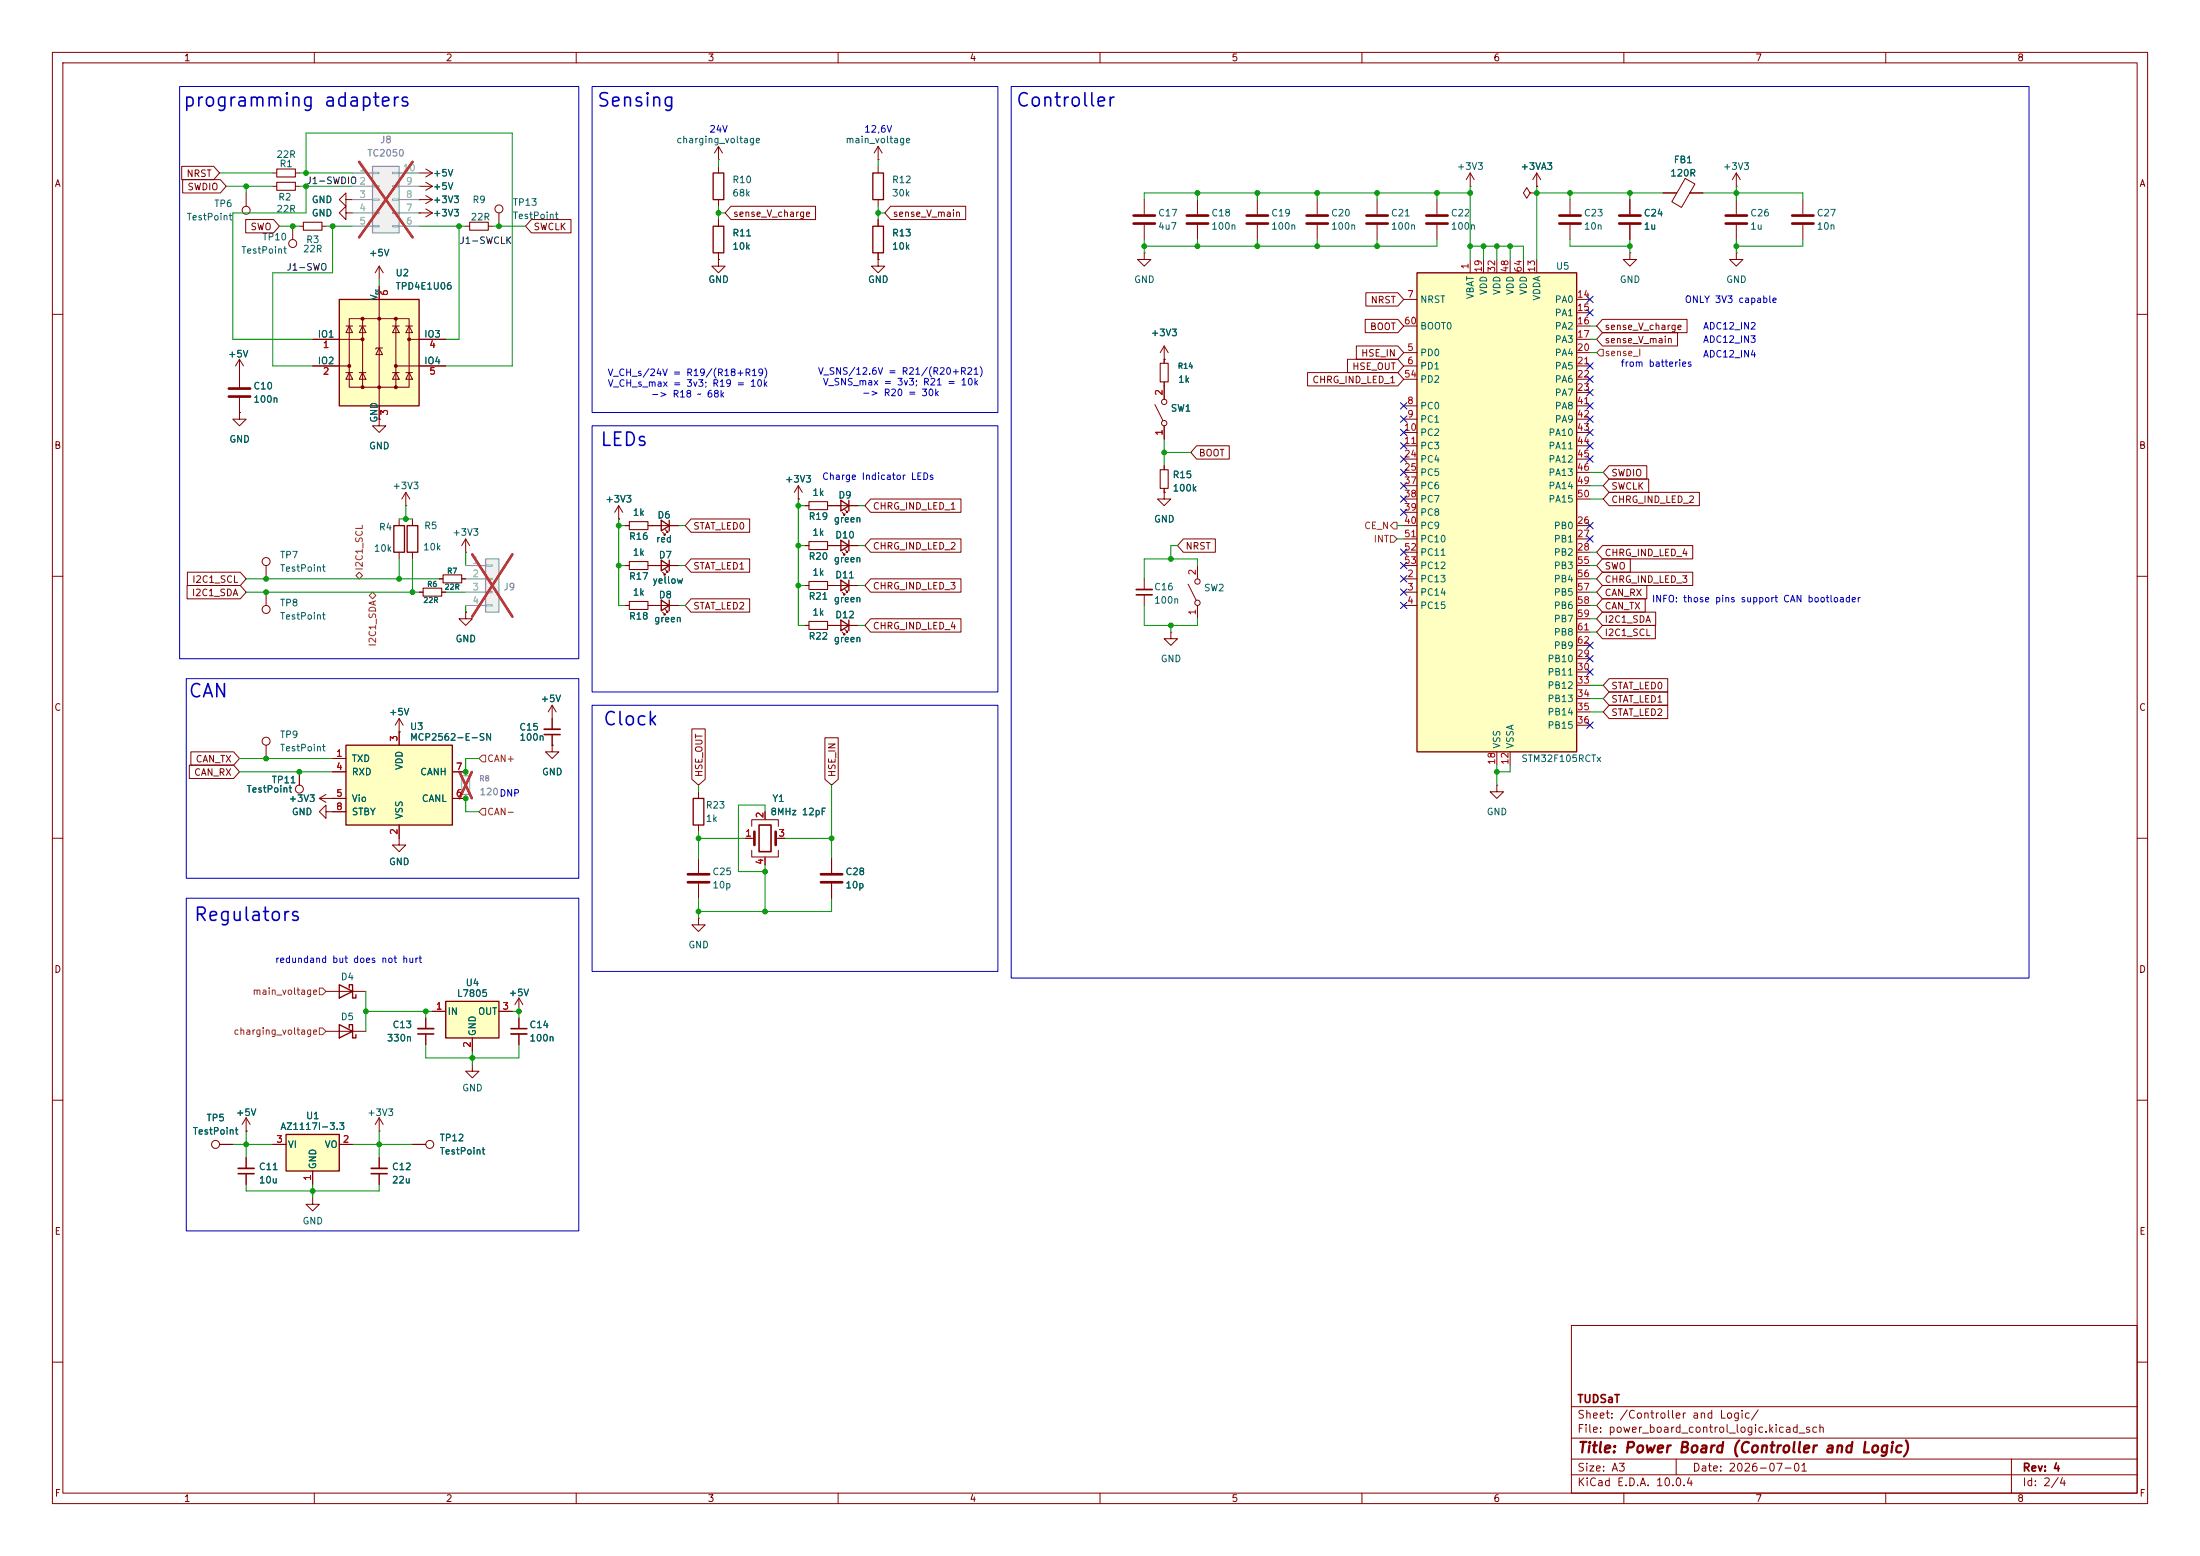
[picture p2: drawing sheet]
<svg xmlns="http://www.w3.org/2000/svg" width="420mm" height="297mm" viewBox="0 0 420 297" stroke-linecap="round" stroke-linejoin="round" font-family="sans-serif">
<g fill="none" stroke="#840000" stroke-width=".19">
<path d="M10 10h400v277h-400zM12 12h396v273h-396zM60 10v2M110 10v2M160 10v2M210 10v2M260 10v2M310 10v2M360 10v2M228.6 38.1v2.8M251.5 38.1v2.8M274.3 38.1v2.8"/>
<path d="M280.7 35.6h.1M280.7 33l-.8 1.3M280.7 33l.7 1.3M280.7 33v2.6M228.6 42.9v2.8M251.5 42.9v2.8M274.3 42.9v2.8M331.5 48.3v1.2h1.2l-1.2 1.3-1.3-1.3h1.3M331.5 48.3h.1M10 60h2M408 60h2M10 110h2"/>
<path d="M119.4 108h.7M123.7 108h.8M408 110h2M10 160h2M408 160h2M10 210h2M47 215.9h.1M47 213.4v2.5M47 213.4l-.8 1.2M47 213.4l.8 1.2M408 210h2M47 221v2"/>
<path d="M47 224v2.1M300 253h108v32h-108zM10 260h2M300 278.5h108M300 274.5h108M300 268.5h108M320 278.5v3M384 278.5v6.5M408 260h2M60 285v2M110 285v2M160 285v2"/>
<path d="M210 285v2M260 285v2M300 281.5h108M310 285v2M360 285v2"/>
</g>
<path d="M120.1 107.2h3.6v1.5h-3.6z" fill="none" stroke="#840000" stroke-width=".2"/>
<path d="M226.6 41.1h4M226.6 42.7h4M249.4 41.1h4.1M249.4 42.7h4.1M272.3 41.1h4.1M272.3 42.7h4.1" fill="none" stroke="#840000" stroke-width=".51"/>
<path d="M45.5 224h3" fill="none" stroke="#840000" stroke-width=".3"/>
<path d="M45.5 223h3" fill="none" stroke="#840000" stroke-width=".33"/>
<path d="M54.6 216.5h10.2v7h-10.2z" fill="#ffffc2"/>
<path d="M54.6 216.5h10.2v7h-10.2z" fill="none" stroke="#840000" stroke-width=".25"/>
<path d="M240 38.1v2.8M262.9 38.1v2.8M240 42.9v2.8M262.9 42.9v2.8M83.8 110.5h.8M88.1 110.5h.8M52.1 218.4h2.5M64.8 218.4h2.5M59.7 223.5v2.6" fill="none" stroke="#840000" stroke-width=".19"/>
<path d="M238 41.1h4.1M238 42.7h4.1M260.9 41.1h4M260.9 42.7h4" fill="none" stroke="#840000" stroke-width=".51"/>
<path d="M84.6 109.7h3.5v1.6h-3.5z" fill="none" stroke="#840000" stroke-width=".2"/>
<path d="M92.7 106.7h2.5v10.1h-2.5z" fill="#f0f0f0"/>
<path d="M92.7 106.7h2.5v10.1h-2.5z" fill="none" stroke="#a1a1a1" stroke-width=".25"/>
<path d="M88.9 108h3.8M88.9 110.5h3.8M88.9 113h3.8M88.9 115.6h3.8M92.7 107.8h1.3v.3h-1.3zM92.7 110.4h1.3v.2h-1.3zM92.7 112.9h1.3v.3h-1.3zM92.7 115.4h1.3v.3h-1.3z" fill="none" stroke="#a1a1a1" stroke-width=".19"/>
<path d="M90.1 105.8l7.7 11.9M97.8 105.8l-7.7 11.9" fill="none" stroke="#e12e31" stroke-width=".46"/>
<path d="M80.8 112.3h3.5v1.5h-3.5zM154.4 103.4h3.6v1.5h-3.6z" fill="none" stroke="#840000" stroke-width=".2"/>
<g fill="none" stroke="#840000" stroke-width=".19">
<path d="M292.1 36.8l-.6-1-.7 1 .7 1 .6-1h1.3M293.4 35.6h.1M293.4 36.8h.1M293.4 33l-.8 1.3M293.4 33l.7 1.3M293.4 33v2.6M299.7 38.1v2.8M311.1 38.1v2.8M299.7 42.9v2.8M311.1 48.3v1.2h1.3l-1.3 1.3-1.2-1.3h1.2M311.1 48.3h.1M311.1 42.9v2.8"/>
<path d="M76.2 99.1v1.2M78.7 99.1v1.2M50.8 108v2.5M50.8 113v2.6M76.2 105.4v1.3M78.7 105.4v1.3M80 113h.8M84.3 113h.8M88.9 116.8v1.3h1.3l-1.3 1.3-1.3-1.3h1.3M88.9 116.8h.1M88.9 105.4h.1M88.9 102.9l-.8 1.2"/>
<path d="M88.9 102.9l.8 1.2M88.9 102.9v2.5M124.5 108h5M126.5 109.2l.5 .5h-.3h.3v-.2M127 108.7l.5 .5h-.2h.2v-.2M153.7 104.1h.7M158 104.1h5.8M160.8 105.4l.5 .5h-.3h.3v-.2M161.3 104.9l.5 .5h-.3h.3v-.2M226.8 111.5l1.5 3.1M228.6 108v2.5M228.6 115.6v2.5"/>
<path d="M223.5 120.7v1.2h1.3l-1.3 1.3-1.3-1.3h1.3M223.5 120.7h.1M133.3 151.1v1.3M133.3 157.5v1.3M143.5 157.7v-1.2h5.1v1.2M146 154.9v1.6M285.7 149.9v1.2h1.3l-1.3 1.3-1.2-1.3h1.2M285.7 149.9h.1M133.3 175.3v1.2h1.3l-1.3 1.3-1.2-1.3h1.2M133.3 175.3h.1M133.3 163.8v2.8M133.3 168.7v2.8"/>
<path d="M142.2 160h1.8M143.5 162.3v1.3h5.1v-1.3M146 163.6v1.5M148.1 160h1.8M158.7 163.8v2.8M158.7 168.7v2.8M99.1 193h.1M99.1 190.5v2.5M99.1 194.3v2M99.1 197.4v2M99.1 190.5l-.8 1.3M99.1 190.5l.7 1.3"/>
<path d="M41.9 218.4h2.5M78.7 218.4h2.6M90.2 203.2v1.3h1.2l-1.2 1.2-1.3-1.2h1.3M59.7 228.6v1.3h1.3l-1.3 1.2-1.3-1.2h1.3M72.4 221v2M72.4 224v2.1"/>
<circle cx="50.8" cy="116.3" r=".76"/>
<circle cx="50.8" cy="107.2" r=".76"/>
<circle cx="228.6" cy="115.1" r=".51"/>
<circle cx="228.6" cy="111" r=".51"/>
<circle cx="41.1" cy="218.4" r=".76"/>
<circle cx="82" cy="218.4" r=".76"/>
</g>
<path d="M75.2 100.3h2v5.1h-2zM77.7 100.3h2.1v5.1h-2.1zM126.2 106.9l1.6 1.1-1.6 1zM127.8 106.9v2.1M160.5 103.1l1.6 1-1.6 1.1zM162.1 103.1v2.1M132.3 152.4h2.1v5.1h-2.1z" fill="none" stroke="#840000" stroke-width=".25"/>
<path d="M297.7 41.1h4.1M297.7 42.7h4.1M309.1 41.1h4.1M309.1 42.7h4.1M144 158.8v2.5M148.1 158.8v2.5M131.3 166.9h4.1M131.3 168.4h4.1M156.7 166.9h4.1M156.7 168.4h4.1" fill="none" stroke="#840000" stroke-width=".51"/>
<path d="M144.9 157.5h2.3v5.1h-2.3zM97.5 196.3h3.1M70.9 224h3" fill="none" stroke="#840000" stroke-width=".3"/>
<path d="M97.5 197.4h3.1M70.9 223h3" fill="none" stroke="#840000" stroke-width=".33"/>
<path d="M270.5 52.1h30.5v91.4h-30.5z" fill="#ffffc2"/>
<path d="M270.5 52.1h30.5v91.4h-30.5zM64.8 195.6l2.5 1.3-2.5 1.2zM64.8 188l2.5 1.2-2.5 1.3zM66.7 196.2v-.6h.6v2.5h.6v-.6M66.7 188.6v-.6h.6v2.5h.6v-.6" fill="none" stroke="#840000" stroke-width=".25"/>
<g fill="none" stroke="#840000" stroke-width=".19">
<path d="M268 57.2h2.5M280.7 49.5v2.6M283.2 49.5v2.6M285.7 49.5v2.6M288.3 49.5v2.6M290.8 49.5v2.6M293.4 49.5v2.6M301 57.2h2.5M301 59.7h2.5M268 67.3h2.5M268 69.9h2.5M268 77.5h2.5"/>
<path d="M268 62.2h2.5M268 72.4h2.5M301 67.3h2.5M301 69.9h2.5M301 77.5h2.5M301 62.2h2.5M301 64.8h2.5M301 72.4h2.5M301 74.9h2.5M268 80h2.5M268 82.6h2.5M268 85.1h2.5"/>
<path d="M268 87.6h2.5M268 90.2h2.5M268 92.7h2.5M268 95.3h2.5M268 97.8h2.5M301 80h2.5M301 82.6h2.5M301 85.1h2.5M301 87.6h2.5M301 90.2h2.5M301 92.7h2.5M301 95.3h2.5"/>
<path d="M268 110.5h2.5M268 113h2.5M268 115.6h2.5M268 100.3h2.5M268 102.9h2.5M268 105.4h2.5M268 108h2.5M301 110.5h2.5M301 113h2.5M301 115.6h2.5M301 100.3h2.5M301 102.9h2.5"/>
<path d="M301 105.4h2.5M301 108h2.5M301 118.1h2.5M301 125.7h2.5M301 128.3h2.5M301 130.8h2.5M301 133.4h2.5M301 135.9h2.5M301 138.4h2.5M301 120.7h2.5M301 123.2h2.5M285.7 143.5v2.6"/>
<path d="M288.3 143.5v2.6M62.2 196.9h7.6M62.2 189.2h7.6M81.3 194.3v2M81.3 197.4v2"/>
</g>
<path d="M79.8 197.4h3" fill="none" stroke="#840000" stroke-width=".3"/>
<path d="M79.8 196.3h3" fill="none" stroke="#840000" stroke-width=".33"/>
<path d="M85.1 191.1h10.1v7h-10.1z" fill="#ffffc2"/>
<g fill="none" stroke="#840000" stroke-width=".25">
<path d="M136.1 33h2.1v5.1h-2.1zM166.6 33h2.1v5.1h-2.1zM136.1 43.2h2.1v5.1h-2.1zM166.6 43.2h2.1v5.1h-2.1zM126.2 99.3l1.6 1-1.6 1zM127.8 99.3v2M126.2 114.6l1.6 1-1.6 1zM127.8 114.6v2M160.5 110.7l1.6 1.1-1.6 1zM160.5 118.4l1.6 1-1.6 1zM162.1 110.7v2.1M162.1 118.4v2"/>
<path d="M85.1 191.1h10.1v7h-10.1z"/>
</g>
<g fill="none" stroke="#840000" stroke-width=".19">
<path d="M80 38.1h.1M80 35.6h2.5M80 33h2.5M80 38.1h2.5M81.3 34.8l1.2 .8M81.3 32.3l1.2 .7M81.3 39.9l1.2 .7M81.3 37.3l1.2 .8M82.5 35.6l-1.2 .7M82.5 33l-1.2 .8M82.5 38.1l-1.2 .8M137.2 30.5h.1"/>
<path d="M137.2 27.9v2.6M137.2 31.8v1.2M137.2 38.1v1.3M137.2 27.9l-.8 1.3M137.2 27.9l.7 1.3M167.6 30.5h.1M167.6 27.9l-.7 1.3M167.6 27.9l.8 1.3M167.6 27.9v2.6M167.6 31.8v1.2M167.6 38.1v1.3M218.4 38.1v2.8"/>
<path d="M80 40.6h.1M80 40.6h2.5M82.5 40.6l-1.2 .8M137.2 49.5v1.3h1.2l-1.2 1.3-1.3-1.3h1.3M137.2 49.5h.1M137.2 41.9v1.3M137.2 48.3v1.2M167.6 49.5v1.3h1.3l-1.3 1.3-1.2-1.3h1.2M167.6 49.5h.1M167.6 41.9v1.3M167.6 48.3v1.2M218.4 42.9v2.8"/>
<path d="M77.5 96.5h.1M77.5 94l-.8 1.3M77.5 94l.7 1.3M77.5 94v2.5M119.4 100.3h.7M119.4 115.6h.7M123.7 100.3h5.8M123.7 115.6h5.8M126.5 101.6l.5 .5h-.3h.3v-.2M126.5 116.8l.5 .5h-.3h.3v-.2M127 101.1l.5 .5h-.2h.2v-.3M127 116.3l.5 .5h-.2h.2v-.2"/>
<path d="M153.7 111.8h.7M153.7 119.4h.7M158 111.8h5.8M158 119.4h5.8M160.8 113l.5 .5h-.3h.3v-.2M161.3 112.5l.5 .5h-.3h.3v-.2M160.8 120.7l.5 .5h-.3h.3v-.3M161.3 120.1l.5 .6h-.3h.3v-.3M82.5 193h2.6M90.2 198.1v2.6M95.2 193h2.6M72.4 215.9h.1"/>
<path d="M72.4 213.4l-.8 1.2M72.4 213.4l.8 1.2M72.4 213.4v2.5"/>
</g>
<path d="M120.1 99.6h3.6v1.5h-3.6zM120.1 114.8h3.6v1.5h-3.6zM154.4 111h3.6v1.5h-3.6zM154.4 118.6h3.6v1.5h-3.6z" fill="none" stroke="#840000" stroke-width=".2"/>
<path d="M216.4 41.1h4.1M216.4 42.7h4.1" fill="none" stroke="#840000" stroke-width=".51"/>
<path d="M64.8 57.2h15.2v20.3h-15.2z" fill="#ffffc2"/>
<g fill="none" stroke="#840000" stroke-width=".19">
<path d="M72.4 54.6v25.4M59.7 64.8h9.5M59.7 69.9h7M66 62.2h1.3M66 71.1h1.3M66.7 60.8h11.4v13.1h-11.4zM66.7 62.2l.6 1.3h-1.3zM66.7 71.1l.6 1.3h-1.3zM68.6 62.2h1.2M68.6 71.1h1.2M69.2 62.2l.6 1.3h-1.2zM69.2 71.1l.6 1.3h-1.2z"/>
<path d="M69.2 60.8v13.1M72.4 66.4l.6 1.3h-1.2zM73 66.4h-1.2v.3M74.9 62.2h1.3M74.9 71.1h1.3M75.6 62.2l.6 1.3h-1.3zM75.6 71.1l.6 1.3h-1.3zM75.6 60.8v13.1M75.6 69.9h9.5M77.5 62.2h1.2M77.5 71.1h1.2M78.1 62.2l.6 1.3h-1.2z"/>
<path d="M78.1 71.1l.6 1.3h-1.2zM78.1 64.8h7"/>
</g>
<path d="M64.8 57.2h15.2v20.3h-15.2z" fill="none" stroke="#840000" stroke-width=".25"/>
<g fill="#840000" stroke="#840000" stroke-width=".19">
<circle cx="66.7" cy="69.9" r=".28"/>
<circle cx="69.2" cy="60.8" r=".28"/>
<circle cx="69.2" cy="64.8" r=".28"/>
<circle cx="69.2" cy="73.9" r=".28"/>
<circle cx="72.4" cy="60.8" r=".28"/>
<circle cx="72.4" cy="73.9" r=".28"/>
<circle cx="75.6" cy="60.8" r=".28"/>
<circle cx="75.6" cy="69.9" r=".28"/>
<circle cx="75.6" cy="73.9" r=".28"/>
<circle cx="78.1" cy="64.8" r=".28"/>
</g>
<path d="M71.1 31.8h5.1v12.7h-5.1z" fill="#f0f0f0"/>
<path d="M71.1 31.8h5.1v12.7h-5.1z" fill="none" stroke="#a1a1a1" stroke-width=".25"/>
<g fill="none" stroke="#a1a1a1" stroke-width=".19">
<path d="M67.3 33h3.8M67.3 35.6h3.8M67.3 38.1h3.8M71.1 32.9h1.3v.2h-1.3zM71.1 35.4h1.3v.3h-1.3zM71.1 38h1.3v.2h-1.3zM74.9 32.9h1.3v.2h-1.3zM74.9 35.4h1.3v.3h-1.3zM74.9 38h1.3v.2h-1.3zM76.2 33h3.8M76.2 35.6h3.8M76.2 38.1h3.8"/>
<path d="M67.3 40.6h3.8M67.3 43.2h3.8M71.1 40.5h1.3v.3h-1.3zM71.1 43.1h1.3v.2h-1.3zM74.9 40.5h1.3v.3h-1.3zM74.9 43.1h1.3v.2h-1.3zM76.2 40.6h3.8M76.2 43.2h3.8"/>
</g>
<path d="M68.6 30.9l10.2 14.4M78.8 30.9l-10.2 14.4" fill="none" stroke="#e12e31" stroke-width=".46"/>
<g fill="none" stroke="#840000" stroke-width=".19">
<path d="M47 36.8v2.6M52.1 35.6h.7M52.1 33h.7M56.4 35.6h.7M56.4 33h.7M66 38.1v-1.3l-1.2 1.3 1.2 1.3v-1.3h1.3M55.9 43.2v2.5M57.1 43.2h.8M61.5 43.2h.7M66 40.6v-1.2l-1.2 1.2 1.2 1.3v-1.3h1.3M72.4 50.8l-.8 1.3M72.4 50.8l.8 1.3"/>
<path d="M72.4 50.8v2.5M95.2 40.6v2.6M45.7 78.7v1.3h1.3l-1.3 1.3-1.3-1.3h1.3M45.7 78.7h.1M45.7 68.6l-.7 1.3M45.7 68.6l.8 1.3M45.7 68.6v5.3M45.7 75.9v2.8M72.4 80v1.3h1.3l-1.3 1.3-1.3-1.3h1.3M72.4 80h.1"/>
<circle cx="95.3" cy="39.9" r=".76"/>
<circle cx="47" cy="40.1" r=".76"/>
<circle cx="55.9" cy="46.5" r=".76"/>
</g>
<path d="M52.8 34.8h3.6v1.5h-3.6zM52.8 32.3h3.6v1.5h-3.6zM57.9 42.4h3.6v1.5h-3.6z" fill="none" stroke="#840000" stroke-width=".2"/>
<path d="M43.7 74.2h4.1M43.7 75.7h4.1" fill="none" stroke="#840000" stroke-width=".51"/>
<path d="M66 142.2h20.4v15.3h-20.4z" fill="#ffffc2"/>
<path d="M160.5 95.5l1.6 1-1.6 1zM162.1 95.5v2M66 142.2h20.4v15.3h-20.4z" fill="none" stroke="#840000" stroke-width=".25"/>
<g fill="none" stroke="#840000" stroke-width=".19">
<path d="M34.7 31.7h6.1l1.1 1.3-1.1 1.3h-6.1zM34.9 34.3h7.2l1.1 1.3-1.1 1.2h-7.2zM80 38.1h.1M139.5 39.4h16.2v2.5h-16.2l-1.1-1.3zM170 39.4h14.4v2.5h-14.4l-1.1-1.3zM293.4 35.6h.1M293.4 36.8h.1M311.1 38.1v2.8M317.5 36.8h2.6M321.7 34.1l1.9 1-2.6 4.5-1.8-1.1zM322.6 36.8h2.5M331.5 35.6h.1"/>
<path d="M331.5 33v2.6M331.5 38.1v2.8M331.5 33l-.8 1.3M331.5 33l.7 1.3M344.2 38.1v2.8M46.9 41.9h5.3l1.1 1.3-1.1 1.3h-5.3zM72.4 54.6v2.6M80 40.6h.1M88.9 43.2h.8M93.2 43.2h.8M101.4 41.9h7.6v2.6h-7.6l-1.1-1.3zM137.2 49.5h.1"/>
<path d="M137.2 41.9v1.3M137.2 48.3v1.2M167.6 49.5h.1M167.6 41.9v1.3M167.6 48.3v1.2M218.4 48.3v1.2h1.3l-1.3 1.3-1.2-1.3h1.2M218.4 48.3h.1M260.7 55.9h6.2l1.1 1.3-1.1 1.2h-6.2zM311.1 42.9v2.8M331.5 42.9v2.8M344.2 42.9v2.8M45.7 78.7h.1"/>
<path d="M45.7 71.1v2.8M45.7 75.9v2.8M59.7 64.8h5.1M59.7 69.9h5.1M72.4 77.5v2.5M80 64.8h5.1M80 69.9h5.1M220.5 77.2l1.5 3.1M222.2 68.6h.1M222.2 66v3.3M222.2 72.9v3.3M222.2 66l-.7 1.3"/>
<path d="M222.2 66l.8 1.3M249.6 71.1h17.3l1.1 1.3-1.1 1.3h-17.3zM257.2 68.6h9.7l1.1 1.3-1.1 1.2h-9.7zM258.9 66h8l1.1 1.3-1.1 1.3h-8zM260.6 61h6.3l1.1 1.2-1.1 1.3h-6.3zM305.9 63.5h14.3v2.5h-14.3l-1.1-1.2zM305.9 61h16.2v2.5h-16.2l-1.1-1.3zM72.4 80h.1M118.1 99.1h.1M118.1 96.5l-.8 1.3M118.1 96.5l.8 1.3M118.1 96.5v2.6"/>
<path d="M131.9 99.1h11.2v2.5h-11.2l-1.1-1.3zM152.4 95.3h.1M152.4 92.7l-.8 1.3M152.4 92.7l.8 1.3M152.4 92.7v2.6M153.7 96.5h.7M158 96.5h5.8M160.8 97.8l.5 .5h-.3h.3v-.3M161.3 97.3l.5 .5h-.3h.3v-.3M166.2 95.2h17.3v2.6h-17.3l-1.1-1.3zM222.2 94v1.3h1.3l-1.3 1.2-1.2-1.2h1.2M222.2 94h.1"/>
<path d="M222.2 81.3v2.5M222.2 88.9v.8M222.2 93.2v.8M228.4 85.1h6.3v2.5h-6.3l-1.1-1.2zM307.2 94h17.2v2.5h-17.2l-1.1-1.2zM307.2 88.9h7.2v2.5h-7.2l-1.1-1.2zM307.2 91.4h7.5v2.6h-7.5l-1.1-1.3zM35.7 111.8h10.2l1.1 1.2-1.1 1.3h-10.2zM35.8 109.2h10.1l1.1 1.3-1.1 1.3h-10.1zM80 113h.8M83.8 110.5h.8M84.3 113h.8"/>
<path d="M88.1 110.5h.8M88.9 116.8h.1M119.4 100.3h.7M119.4 115.6h.7M119.4 108h.7M123.7 100.3h2.5M123.7 115.6h2.5M123.7 108h2.5M127.8 100.3h1.7M127.8 115.6h1.7M127.8 108h1.7M131.9 114.3h11.2v2.5h-11.2l-1.1-1.2z"/>
<path d="M131.9 106.7h11.2v2.5h-11.2l-1.1-1.2zM153.7 104.1h.7M153.7 111.8h.7M153.7 119.4h.7M158 104.1h2.5M158 111.8h2.5M158 119.4h2.5M162.1 104.1h1.7M162.1 111.8h1.7M162.1 119.4h1.7M166.2 118.1h17.3v2.6h-17.3l-1.1-1.3zM166.2 102.9h17.3v2.5h-17.3l-1.1-1.3z"/>
<path d="M166.2 110.5h17.3v2.5h-17.3l-1.1-1.2zM218.4 110.5v2M218.4 113.5v2.1M225.9 102.9h6.1v2.5h-6.1l-1.1-1.3zM305.9 116.8h10.2v2.6h-10.2l-1.1-1.3zM305.9 104.1h17.3v2.6h-17.3l-1.1-1.3zM305.9 111.8h8.5v2.5h-8.5l-1.1-1.3zM305.9 106.7h5.3v2.5h-5.3l-1.1-1.2zM305.9 109.2h17.3v2.6h-17.3l-1.1-1.3zM305.9 114.3h8.2v2.5h-8.2l-1.1-1.2zM305.9 119.4h10.1v2.5h-10.1l-1.1-1.2zM76.2 139.7h.1"/>
<path d="M76.2 137.2v5M76.2 137.2l-.8 1.2M76.2 137.2l.8 1.2M105.4 134.6v4.6M105.4 134.6l-.8 1.3M105.4 134.6l.8 1.3M132.1 139.1h2.5v9.6l-1.3 1.2-1.2-1.2zM307.2 134.6h11.2v2.6h-11.2l-1.1-1.3zM307.2 132.1h11.2v2.5h-11.2l-1.1-1.2zM307.2 129.5h11.2v2.6h-11.2l-1.1-1.3zM36.1 146h8.5l1.1 1.3-1.1 1.3h-8.5zM36.4 143.5h8.2l1.1 1.3-1.1 1.3h-8.2z"/>
<path d="M50.8 142.2v2.6M57.1 147.3v2.6M61 152.4h5M61 152.4l1.2 .8M62.2 154.9v-1.2l-1.2 1.2 1.2 1.3v-1.3h3.8M62.2 151.6l-1.2 .8M63.5 152.4h.1M63.5 144.8h2.5M63.5 147.3h2.5M76.2 157.5v3.8h1.3l-1.3 1.3-1.3-1.3h1.3M86.4 147.3h2.5M86.4 152.4h2.5"/>
<path d="M105.4 142.2v1.3h1.3l-1.3 1.3-1.3-1.3h1.3M105.4 142.2h.1M105.4 140.2v2M146 154.9v1.3M157.5 140.8h2.5v7.9l-1.3 1.2-1.2-1.2zM142.2 160h1.3M146 163.8v1.3M148.6 160h1.3M158.7 163.8v2.8M158.7 168.7v2.8M81.3 194.3v2M81.3 197.4v2"/>
<path d="M82.5 193h2.6M90.2 198.1v2.6M95.2 193h2.6M99.1 193h.1M99.1 194.3v2M99.1 197.4v2M41.9 218.4h2.5M47 215.9h.1M52.1 218.4h2.5M64.8 218.4h2.5M78.7 218.4h2.6M47 221v2"/>
<path d="M47 224v2.1M59.7 223.5v2.6M72.4 221v2M72.4 224v2.1"/>
<circle cx="222.3" cy="76.7" r=".51"/>
<circle cx="222.3" cy="80.8" r=".51"/>
<circle cx="50.8" cy="141.5" r=".76"/>
<circle cx="57.1" cy="150.6" r=".76"/>
</g>
<path d="M89.7 42.4h3.5v1.5h-3.5zM221.5 69.3h1.5v3.6h-1.5zM154.4 95.8h3.6v1.5h-3.6zM221.5 89.7h1.5v3.5h-1.5z" fill="none" stroke="#840000" stroke-width=".2"/>
<path d="M216.9 113.5h3.1M103.9 140.2h3" fill="none" stroke="#840000" stroke-width=".3"/>
<path d="M216.9 112.5h3.1M103.9 139.2h3" fill="none" stroke="#840000" stroke-width=".33"/>
<path d="M329.4 41.1h4.1M329.4 42.7h4.1M342.1 41.1h4.1M342.1 42.7h4.1" fill="none" stroke="#840000" stroke-width=".51"/>
<path d="M88.1 148.1h1.6v3.5h-1.6z" fill="none" stroke="#a1a1a1" stroke-width=".2"/>
<g fill="none" stroke="#a1a1a1" stroke-width=".19">
<path d="M67.3 33h3.8M67.3 35.6h3.8M67.3 38.1h3.8M76.2 33h3.8M76.2 35.6h3.8M76.2 38.1h3.8M67.3 40.6h3.8M67.3 43.2h3.8M76.2 40.6h3.8M76.2 43.2h3.8M88.9 108h3.8M88.9 110.5h3.8"/>
<path d="M88.9 113h3.8M88.9 115.6h3.8M88.9 147.3v.8M88.9 151.6v.8"/>
</g>
<path d="M68.6 30.9l10.2 14.4M78.8 30.9l-10.2 14.4M90.1 105.8l7.7 11.9M97.8 105.8l-7.7 11.9M87.7 147.4l2.4 5M90.1 147.4l-2.4 5" fill="none" stroke="#e12e31" stroke-width=".46"/>
<path d="M305.4 66.7h.7v1.2h-.7l-.6-.6zM266.1 99.7h.6v1.3h-.6l-.7-.7zM68.6 109.2l.6 .7-.6 .6-.7-.6zM70.5 113.7l.6-.7 .7 .7-.7 .6zM265.4 102.2h.7l.6 .7-.6 .6h-.7zM91.4 154.9l.7-.6h.6v1.3h-.6zM92.1 144.1h.6v1.3h-.6l-.7-.6zM61 196.2h.6l.6 .7-.6 .6h-.6zM61 188.6h.6l.6 .6-.6 .7h-.6z" fill="none" stroke="#725600" stroke-width=".19"/>
<g fill="none" stroke="#009600" stroke-width=".19">
<path d="M41.9 33h10.2M43.2 35.6h8.9M47 35.6v1.2M57.1 33h10.2M57.1 35.6h10.2M58.4 35.6v5h-14v24.2h15.3M58.4 33v-7.6h39.4v44.5h-12.7M137.2 30.5v1.3M137.2 39.4v2.5M167.6 30.5v1.3M167.6 39.4v2.5M228.6 36.8v1.3"/>
<path d="M240 36.8v1.3M251.5 36.8v1.3M262.9 36.8v1.3M274.3 36.8v1.3M280.7 36.8h-62.3v1.3M280.7 35.6v13.9M293.4 36.8h24.1M293.4 35.6v13.9M299.7 36.8v1.3M311.1 36.8v1.3M325.1 36.8h19.1v1.3M331.5 35.6v2.5"/>
<path d="M53.3 43.2h3.8M62.2 43.2h5.1M63.5 43.2v8.9h-11.4v17.8h7.6M72.4 53.3v1.3M80 43.2h8.9M87.6 43.2v21.6h-2.5M94 43.2h6.3M137.2 40.6h1.2M167.6 40.6h1.3M218.4 45.7v2.6M228.6 45.7v1.3M240 45.7v1.3"/>
<path d="M251.5 45.7v1.3M262.9 45.7v1.3M274.3 45.7v1.3h-55.9M280.7 47h10.1v2.5M283.2 47v2.5M285.7 47v2.5M288.3 47v2.5M299.7 45.7v1.3h11.4M311.1 45.7v2.6M331.5 45.7v2.6M344.2 45.7v1.3h-12.7M303.5 64.8h1.3"/>
<path d="M303.5 67.3h1.3M303.5 62.2h1.3M76.2 99.1h2.5M77.5 96.5v2.6M118.1 99.1v16.5h1.3M152.4 95.3v24.1h1.3M152.4 96.5h1.3M163.8 96.5h1.3M222.2 86.4h5.1M222.2 83.8v5.1M303.5 92.7h2.6M303.5 95.3h2.6"/>
<path d="M303.5 90.2h2.6M47 113h33M47 110.5h36.8M76.2 106.7v3.8M78.7 106.7v6.3M85.1 113h3.8M88.9 105.4v2.6M88.9 115.6v1.2M118.1 100.3h1.3M118.1 108h1.3M129.5 100.3h1.3M129.5 108h1.3"/>
<path d="M129.5 115.6h1.3M152.4 104.1h1.3M152.4 111.8h1.3M163.8 104.1h1.3M163.8 111.8h1.3M163.8 119.4h1.3M218.4 115.6v3.8h10.2v-1.3M223.5 119.4v1.3M224.8 104.1h-1.3v2.6M228.6 108v-1.3h-10.2v3.8M266.7 100.3h1.3M266.7 102.9h1.3"/>
<path d="M303.5 108h1.3M303.5 115.6h1.3M303.5 105.4h1.3M303.5 113h1.3M303.5 110.5h1.3M303.5 118.1h1.3M303.5 120.7h1.3M303.5 135.9h2.6M303.5 130.8h2.6M303.5 133.4h2.6M45.7 147.3h17.8M45.7 144.8h17.8"/>
<path d="M88.9 152.4v2.5h2.5M91.4 144.8h-2.5v2.5M133.3 149.9v1.2M133.3 158.8v5M146 154.9v-1.2h-5v12.7h5M158.7 149.9v13.9M285.7 146.1v3.8M288.3 146.1v1.2h-2.6M133.3 171.5v3.8M133.3 160h8.9M146 165.1v8.9M149.9 160h8.8"/>
<path d="M158.7 171.5v2.5h-25.4M69.8 193h12.7M69.8 189.2v7.7M81.3 199.4v2.5h17.8v-2.5M81.3 193v1.3M97.8 193h1.3v1.3M44.4 218.4h7.7M47 215.9v5.1M67.3 218.4h11.4M72.4 215.9v5.1M90.2 200.7v2.5M47 226.1v1.2h25.4v-1.2"/>
<path d="M59.7 226.1v2.5"/>
</g>
<g fill="none" stroke="#000084" stroke-width=".19">
<path d="M302.9 59.1l1.2 1.2M302.9 56.5l1.2 1.3M304.1 59.1l-1.2 1.2M304.1 56.5l-1.2 1.3M267.4 76.9l1.2 1.2M267.4 79.4l1.2 1.2M268.6 76.9l-1.2 1.2M268.6 79.4l-1.2 1.2M302.9 74.3l1.2 1.2M302.9 76.9l1.2 1.2M302.9 79.4l1.2 1.2M302.9 71.8l1.2 1.2"/>
<path d="M302.9 69.2l1.2 1.3M304.1 74.3l-1.2 1.2M304.1 76.9l-1.2 1.2M304.1 79.4l-1.2 1.2M304.1 71.8l-1.2 1.2M304.1 69.2l-1.2 1.3M267.4 89.6l1.2 1.2M267.4 94.6l1.2 1.3M267.4 87l1.2 1.2M267.4 84.5l1.2 1.2M267.4 81.9l1.2 1.3M267.4 92.1l1.2 1.2"/>
<path d="M267.4 97.2l1.2 1.2M268.6 94.6l-1.2 1.3M268.6 89.6l-1.2 1.2M268.6 87l-1.2 1.2M268.6 84.5l-1.2 1.2M268.6 81.9l-1.2 1.3M268.6 92.1l-1.2 1.2M268.6 97.2l-1.2 1.2M302.9 87l1.2 1.2M302.9 81.9l1.2 1.3M302.9 84.5l1.2 1.2M302.9 99.7l1.2 1.2"/>
<path d="M304.1 87l-1.2 1.2M304.1 81.9l-1.2 1.3M304.1 84.5l-1.2 1.2M304.1 99.7l-1.2 1.2M267.4 115l1.2 1.2M267.4 104.8l1.2 1.2M267.4 109.9l1.2 1.2M267.4 107.3l1.2 1.3M267.4 112.4l1.2 1.2M268.6 109.9l-1.2 1.2M268.6 115l-1.2 1.2M268.6 107.3l-1.2 1.3"/>
<path d="M268.6 104.8l-1.2 1.2M268.6 112.4l-1.2 1.2M302.9 102.3l1.2 1.2M304.1 102.3l-1.2 1.2M302.9 137.8l1.2 1.2M302.9 127.7l1.2 1.2M302.9 122.6l1.2 1.2M302.9 125.1l1.2 1.2M304.1 137.8l-1.2 1.2M304.1 127.7l-1.2 1.2M304.1 122.6l-1.2 1.2M304.1 125.1l-1.2 1.2"/>
</g>
<path d="M34.3 16.5h76.2v109.2h-76.2zM113 16.5h77.5v62.2h-77.5zM193 16.5h194.3v170.2h-194.3zM113 81.3h77.5v50.8h-77.5zM35.6 129.5h74.9v38.1h-74.9zM113 134.6h77.5v50.8h-77.5zM35.6 171.5h74.9v63.4h-74.9z" fill="none" stroke="#0000c2" stroke-width=".19"/>
<g fill="#009600" stroke="#009600" stroke-width=".19">
<circle cx="90.2" cy="201.9" r=".46"/>
<circle cx="99.1" cy="193" r=".46"/>
<circle cx="81.3" cy="193" r=".46"/>
<circle cx="133.3" cy="160" r=".46"/>
<circle cx="133.3" cy="174" r=".46"/>
<circle cx="146" cy="166.4" r=".46"/>
<circle cx="146" cy="174" r=".46"/>
<circle cx="57.1" cy="147.3" r=".46"/>
<circle cx="50.8" cy="144.8" r=".46"/>
<circle cx="88.9" cy="147.3" r=".46"/>
<circle cx="88.9" cy="152.4" r=".46"/>
<circle cx="78.7" cy="113" r=".46"/>
<circle cx="76.2" cy="110.5" r=".46"/>
<circle cx="50.8" cy="113" r=".46"/>
<circle cx="50.8" cy="110.5" r=".46"/>
<circle cx="77.5" cy="99.1" r=".46"/>
<circle cx="69.8" cy="193" r=".46"/>
<circle cx="72.4" cy="218.4" r=".46"/>
<circle cx="59.7" cy="227.3" r=".46"/>
<circle cx="47" cy="218.4" r=".46"/>
<circle cx="158.7" cy="160" r=".46"/>
<circle cx="331.5" cy="36.8" r=".46"/>
<circle cx="311.1" cy="36.8" r=".46"/>
<circle cx="331.5" cy="47" r=".46"/>
<circle cx="311.1" cy="47" r=".46"/>
<circle cx="293.4" cy="36.8" r=".46"/>
<circle cx="283.2" cy="47" r=".46"/>
<circle cx="299.7" cy="36.8" r=".46"/>
<circle cx="285.7" cy="47" r=".46"/>
<circle cx="288.3" cy="47" r=".46"/>
<circle cx="222.2" cy="86.4" r=".46"/>
<circle cx="223.5" cy="119.4" r=".46"/>
<circle cx="223.5" cy="106.7" r=".46"/>
<circle cx="228.6" cy="47" r=".46"/>
<circle cx="240" cy="47" r=".46"/>
<circle cx="228.6" cy="36.8" r=".46"/>
<circle cx="274.3" cy="36.8" r=".46"/>
<circle cx="262.9" cy="47" r=".46"/>
<circle cx="251.5" cy="47" r=".46"/>
<circle cx="262.9" cy="36.8" r=".46"/>
<circle cx="218.4" cy="47" r=".46"/>
<circle cx="251.5" cy="36.8" r=".46"/>
<circle cx="240" cy="36.8" r=".46"/>
<circle cx="280.7" cy="47" r=".46"/>
<circle cx="280.7" cy="36.8" r=".46"/>
<circle cx="285.7" cy="147.3" r=".46"/>
<circle cx="118.1" cy="100.3" r=".46"/>
<circle cx="118.1" cy="108" r=".46"/>
<circle cx="152.4" cy="104.1" r=".46"/>
<circle cx="152.4" cy="111.8" r=".46"/>
<circle cx="58.4" cy="33" r=".46"/>
<circle cx="58.4" cy="35.6" r=".46"/>
<circle cx="47" cy="35.6" r=".46"/>
<circle cx="95.2" cy="43.2" r=".46"/>
<circle cx="87.6" cy="43.2" r=".46"/>
<circle cx="55.9" cy="43.2" r=".46"/>
<circle cx="63.5" cy="43.2" r=".46"/>
<circle cx="137.2" cy="40.6" r=".46"/>
<circle cx="152.4" cy="96.5" r=".46"/>
<circle cx="167.6" cy="40.6" r=".46"/>
</g>
<g font-size="2.5" fill="#0000c2">
<text x="34.8" y="21">programming adapters</text>
<text x="113.8" y="21">Sensing</text>
<text x="193.8" y="21">Controller</text>
<text x="114.4" y="85.8">LEDs</text>
<text x="35.8" y="133.8">CAN</text>
<text x="115" y="139.1">Clock</text>
<text x="36.9" y="176.4">Regulators</text>
</g>
<text font-size="2" fill="#840000" x="301" y="277.8">Title: Power Board (Controller and Logic)</text>
<g font-size="1.5" fill="#840000">
<text x="301" y="268.1">TUDSaT</text>
<text x="301" y="273.8">File: power_board_control_logic.kicad_sch</text>
<text x="301" y="271.1">Sheet: /Controller and Logic/</text>
<text x="301" y="281.2">Size: A3</text>
<text x="323" y="281.2">Date: 2026-07-01</text>
<text x="386" y="281.2">Rev: 4</text>
<text x="301" y="284">KiCad E.D.A. 10.0.4</text>
<text x="386" y="284">Id: 2/4</text>
</g>
<g font-size="1.3" fill="#840000">
<text x="35" y="12">1</text>
<text x="85" y="12">2</text>
<text x="135" y="12">3</text>
<text x="185" y="12">4</text>
<text x="235" y="12">5</text>
<text x="285" y="12">6</text>
<text x="335" y="12">7</text>
<text x="385" y="12">8</text>
<text x="10.3" y="36">A</text>
<text x="35.5" y="34.1">NRST</text>
<text x="408.3" y="36">A</text>
<text x="35.7" y="36.6">SWDIO</text>
<text x="139.9" y="41.7">sense_V_charge</text>
<text x="170.3" y="41.7">sense_V_main</text>
<text x="47.7" y="44.2">SWO</text>
<text x="101.8" y="44.2">SWCLK</text>
<text x="261.6" y="58.2">NRST</text>
<text x="261.4" y="63.3">BOOT</text>
<text x="306.2" y="65.8">sense_V_main</text>
<text x="306.2" y="63.3">sense_V_charge</text>
<text x="258.1" y="70.9">HSE_OUT</text>
<text x="259.7" y="68.4">HSE_IN</text>
<text x="250.4" y="73.5">CHRG_IND_LED_1</text>
<text x="10.3" y="86">B</text>
<text x="228.8" y="87.4">BOOT</text>
<text x="408.2" y="86">B</text>
<text x="307.5" y="91.2">SWDIO</text>
<text x="307.5" y="93.8">SWCLK</text>
<text x="132.2" y="101.4">STAT_LED0</text>
<text x="166.5" y="97.6">CHRG_IND_LED_1</text>
<text x="307.5" y="96.3">CHRG_IND_LED_2</text>
<text x="166.5" y="105.2">CHRG_IND_LED_2</text>
<text x="226.2" y="105.2">NRST</text>
<text x="306.2" y="106.5">CHRG_IND_LED_4</text>
<text x="36.6" y="111.6">I2C1_SCL</text>
<text x="132.2" y="109">STAT_LED1</text>
<text x="166.5" y="112.8">CHRG_IND_LED_3</text>
<text x="306.2" y="109">SWO</text>
<text x="306.2" y="111.6">CHRG_IND_LED_3</text>
<text x="36.5" y="114.1">I2C1_SDA</text>
<text x="132.2" y="116.6">STAT_LED2</text>
<text x="306.2" y="119.2">I2C1_SDA</text>
<text x="306.2" y="114.1">CAN_RX</text>
<text x="306.2" y="116.6">CAN_TX</text>
<text x="166.5" y="120.4">CHRG_IND_LED_4</text>
<text x="306.2" y="121.7">I2C1_SCL</text>
<text x="307.5" y="131.9">STAT_LED0</text>
<text x="10.3" y="136">C</text>
<text x="307.5" y="137">STAT_LED2</text>
<text x="307.5" y="134.4">STAT_LED1</text>
<text x="408.2" y="136">C</text>
<text x="37" y="148.4">CAN_RX</text>
<text x="37.3" y="145.8">CAN_TX</text>
<text x="134.4" y="148.4" transform="rotate(-90 134.4 148.4)">HSE_OUT</text>
<text x="159.8" y="148.4" transform="rotate(-90 159.8 148.4)">HSE_IN</text>
<text x="10.3" y="186">D</text>
<text x="408.2" y="186">D</text>
<text x="10.3" y="236">E</text>
<text x="408.3" y="236">E</text>
<text x="10.3" y="286">F</text>
<text x="35" y="287">1</text>
<text x="85" y="287">2</text>
<text x="135" y="287">3</text>
<text x="185" y="287">4</text>
<text x="235" y="287">5</text>
<text x="285" y="287">6</text>
<text x="335" y="287">7</text>
<text x="385" y="287">8</text>
<text x="408.3" y="286">F</text>
</g>
<g font-size="1.3" fill="#989898">
<text x="72.5" y="27.6">J8</text>
<text x="70" y="30.2">TC2050</text>
<text x="96" y="113">J9</text>
<text x="91.4" y="152.1">120DNP</text>
<text x="91.4" y="152.1">120</text>
</g>
<g font-size="1.3" fill="#006464">
<text x="129" y="27.6">charging_voltage</text>
<text x="161.3" y="27.6">main_voltage</text>
<text x="52.7" y="30.4">22R</text>
<text x="53.3" y="32.2">R1</text>
<text x="82.6" y="34">+5V</text>
<text x="139.7" y="35.3">R10</text>
<text x="170.2" y="35.3">R12</text>
<text x="278" y="32.7">+3V3</text>
<text x="290.2" y="32.7">+3VA3</text>
<text x="318.8" y="34">120R</text>
<text x="319.4" y="31.5">FB1</text>
<text x="328.8" y="32.7">+3V3</text>
<text x="40.8" y="39.8">TP6</text>
<text x="52.7" y="40.8">22R</text>
<text x="53" y="38.6">R2</text>
<text x="59.4" y="39.1">GND</text>
<text x="59.4" y="41.6">GND</text>
<text x="82.6" y="36.5">+5V</text>
<text x="82.6" y="41.6">+3V3</text>
<text x="82.6" y="39.1">+3V3</text>
<text x="90.1" y="39.1">R9</text>
<text x="97.8" y="39.6">TP13</text>
<text x="139.7" y="37.8">68k</text>
<text x="170.2" y="37.8">30k</text>
<text x="221" y="41.6">C17</text>
<text x="231.1" y="41.6">C18</text>
<text x="242.6" y="41.6">C19</text>
<text x="254" y="41.6">C20</text>
<text x="265.4" y="41.6">C21</text>
<text x="276.9" y="41.6">C22</text>
<text x="302.3" y="41.6">C23</text>
<text x="313.7" y="41.6">C24</text>
<text x="334" y="41.6">C26</text>
<text x="346.7" y="41.6">C27</text>
<text x="35.5" y="42.4">TestPoint</text>
<text x="50" y="46.2">TP10</text>
<text x="58.3" y="46.7">R3</text>
<text x="89.7" y="42.4">22R</text>
<text x="97.8" y="42.1">TestPoint</text>
<text x="139.7" y="48">10k</text>
<text x="139.7" y="45.4">R11</text>
<text x="170.2" y="48">10k</text>
<text x="170.2" y="45.4">R13</text>
<text x="221" y="44.2">4u7</text>
<text x="231.1" y="44.2">100n</text>
<text x="242.6" y="44.2">100n</text>
<text x="254" y="44.2">100n</text>
<text x="265.4" y="44.2">100n</text>
<text x="276.9" y="44.2">100n</text>
<text x="302.3" y="44.2">10n</text>
<text x="313.7" y="44.2">1u</text>
<text x="334" y="44.2">1u</text>
<text x="346.7" y="44.2">10n</text>
<text x="45.9" y="48.7">TestPoint</text>
<text x="57.7" y="48.5">22R</text>
<text x="70.4" y="49.2">+5V</text>
<text x="75.4" y="53">U2</text>
<text x="296.9" y="51.8">U5</text>
<text x="72.4" y="57.4" transform="rotate(-90 72.4 57.4)">V</text>
<text x="75.4" y="55.6">TPD4E1U06</text>
<text x="135.1" y="54.3">GND</text>
<text x="165.6" y="54.3">GND</text>
<text x="216.4" y="54.3">GND</text>
<text x="271" y="58.1">NRST</text>
<text x="281.6" y="57.2" transform="rotate(-90 281.6 57.2)">VBAT</text>
<text x="284.2" y="56.4" transform="rotate(-90 284.2 56.4)">VDD</text>
<text x="286.7" y="56.4" transform="rotate(-90 286.7 56.4)">VDD</text>
<text x="289.3" y="56.4" transform="rotate(-90 289.3 56.4)">VDD</text>
<text x="291.8" y="56.4" transform="rotate(-90 291.8 56.4)">VDD</text>
<text x="294.3" y="57.5" transform="rotate(-90 294.3 57.5)">VDDA</text>
<text x="296.7" y="58.1">PA0</text>
<text x="309.1" y="54.3">GND</text>
<text x="329.4" y="54.3">GND</text>
<text x="60.6" y="64.7">IO1</text>
<text x="80.9" y="64.7">IO3</text>
<text x="219.6" y="64.5">+3V3</text>
<text x="271" y="63.2">BOOT0</text>
<text x="296.7" y="60.7">PA1</text>
<text x="296.7" y="63.2">PA2</text>
<text x="296.7" y="65.7">PA3</text>
<text x="43.4" y="68.5">+5V</text>
<text x="60.6" y="69.8">IO2</text>
<text x="80.9" y="69.8">IO4</text>
<text x="271" y="68.3">PD0</text>
<text x="271" y="70.8">PD1</text>
<text x="296.7" y="68.3">PA4</text>
<text x="296.7" y="70.8">PA5</text>
<text x="48.3" y="77.2">100n</text>
<text x="48.3" y="74.6">C10</text>
<text x="224.8" y="73.4">1k</text>
<text x="271" y="73.4">PD2</text>
<text x="296.7" y="73.4">PA6</text>
<text x="296.7" y="75.9">PA7</text>
<text x="72.4" y="80.8" transform="rotate(-90 72.4 80.8)">GND</text>
<text x="223.4" y="78.9">SW1</text>
<text x="271" y="78.4">PC0</text>
<text x="271" y="81">PC1</text>
<text x="271" y="83.5">PC2</text>
<text x="295.5" y="83.5">PA10</text>
<text x="296.7" y="78.4">PA8</text>
<text x="296.7" y="81">PA9</text>
<text x="43.7" y="84.8">GND</text>
<text x="70.4" y="86.1">GND</text>
<text x="271" y="86.1">PC3</text>
<text x="271" y="88.6">PC4</text>
<text x="295.5" y="86.1">PA11</text>
<text x="295.5" y="88.6">PA12</text>
<text x="74.8" y="93.7">+3V3</text>
<text x="149.8" y="92.4">+3V3</text>
<text x="155" y="95">1k</text>
<text x="159.9" y="95.5">D9</text>
<text x="223.8" y="91.6">R15</text>
<text x="223.8" y="94.1">100k</text>
<text x="271" y="91.1">PC5</text>
<text x="271" y="93.7">PC6</text>
<text x="295.5" y="91.1">PA13</text>
<text x="295.5" y="93.7">PA14</text>
<text x="72.2" y="101.6">R4</text>
<text x="80.9" y="101.3">R5</text>
<text x="115.5" y="96.2">+3V3</text>
<text x="120.7" y="98.8">1k</text>
<text x="125.4" y="99.3">D6</text>
<text x="154.3" y="99.5">R19</text>
<text x="159.1" y="100">green</text>
<text x="220.2" y="100">GND</text>
<text x="271" y="96.2">PC7</text>
<text x="271" y="98.8">PC8</text>
<text x="271" y="101.3">PC9</text>
<text x="295.5" y="96.2">PA15</text>
<text x="296.5" y="101.3">PB0</text>
<text x="53.3" y="106.9">TP7</text>
<text x="71.3" y="105.6">10k</text>
<text x="80.7" y="105.4">10k</text>
<text x="86.3" y="102.6">+3V3</text>
<text x="120" y="103.3">R16</text>
<text x="120.7" y="106.4">1k</text>
<text x="125.1" y="103.8">red</text>
<text x="125.7" y="106.9">D7</text>
<text x="154.3" y="107.1">R20</text>
<text x="155" y="102.6">1k</text>
<text x="159.1" y="107.7">green</text>
<text x="159.3" y="103.1">D10</text>
<text x="271" y="103.8">PC10</text>
<text x="271" y="106.4">PC11</text>
<text x="296.5" y="103.8">PB1</text>
<text x="296.5" y="106.4">PB2</text>
<text x="53.3" y="109.4">TestPoint</text>
<text x="120" y="111">R17</text>
<text x="124.5" y="111.7">yellow</text>
<text x="155" y="110.2">1k</text>
<text x="159.3" y="110.7">D11</text>
<text x="220.2" y="113">C16</text>
<text x="229.8" y="113.2">SW2</text>
<text x="271" y="111.5">PC13</text>
<text x="271" y="108.9">PC12</text>
<text x="296.5" y="108.9">PB3</text>
<text x="296.5" y="111.5">PB4</text>
<text x="53.3" y="116">TP8</text>
<text x="53.3" y="118.6">TestPoint</text>
<text x="120" y="118.6">R18</text>
<text x="120.7" y="114">1k</text>
<text x="124.8" y="119.1">green</text>
<text x="125.7" y="114.5">D8</text>
<text x="154.3" y="114.8">R21</text>
<text x="155" y="117.8">1k</text>
<text x="159.1" y="115.3">green</text>
<text x="159.3" y="118.3">D12</text>
<text x="220.2" y="115.5">100n</text>
<text x="271" y="114">PC14</text>
<text x="271" y="116.5">PC15</text>
<text x="296.5" y="114">PB5</text>
<text x="296.5" y="116.5">PB6</text>
<text x="296.5" y="119.1">PB7</text>
<text x="86.9" y="122.9">GND</text>
<text x="154.3" y="122.4">R22</text>
<text x="159.1" y="122.9">green</text>
<text x="296.5" y="121.6">PB8</text>
<text x="296.5" y="124.2">PB9</text>
<text x="221.5" y="126.7">GND</text>
<text x="295.3" y="126.7">PB10</text>
<text x="295.3" y="129.2">PB11</text>
<text x="295.3" y="131.8">PB12</text>
<text x="74.2" y="136.9">+5V</text>
<text x="103.1" y="134.3">+5V</text>
<text x="295.3" y="134.3">PB13</text>
<text x="295.3" y="136.9">PB14</text>
<text x="53.3" y="141.2">TP9</text>
<text x="53.3" y="143.7">TestPoint</text>
<text x="78.2" y="139.6">U3</text>
<text x="78.2" y="141.7">MCP2562-E-SN</text>
<text x="99" y="139.7">C15</text>
<text x="99.1" y="141.7">100n</text>
<text x="286.7" y="143" transform="rotate(-90 286.7 143)">VSS</text>
<text x="289.3" y="143" transform="rotate(-90 289.3 143)">VSSA</text>
<text x="295.3" y="139.4">PB15</text>
<text x="51.8" y="149.8">TP11</text>
<text x="67.1" y="145.8">TXD</text>
<text x="67.1" y="148.3">RXD</text>
<text x="77.2" y="147.1" transform="rotate(-90 77.2 147.1)">VDD</text>
<text x="80.1" y="148.3">CANH</text>
<text x="103.4" y="148.3">GND</text>
<text x="290.3" y="145.8">STM32F105RCTx</text>
<text x="47" y="151.6">TestPoint</text>
<text x="55" y="153.4">+3V3</text>
<text x="55.6" y="155.9">GND</text>
<text x="67.1" y="153.4">Vio</text>
<text x="67.1" y="155.9">STBY</text>
<text x="80.4" y="153.4">CANL</text>
<text x="134.6" y="154.6">R23</text>
<text x="147" y="155.9">8MHz 12pF</text>
<text x="147.3" y="153.4">Y1</text>
<text x="283.7" y="155.9">GND</text>
<text x="77.2" y="156.5" transform="rotate(-90 77.2 156.5)">VSS</text>
<text x="134.6" y="157.2">1k</text>
<text x="74.2" y="165.4">GND</text>
<text x="135.9" y="167.3">C25</text>
<text x="161.3" y="167.3">C28</text>
<text x="135.9" y="169.9">10p</text>
<text x="161.3" y="169.9">10p</text>
<text x="131.3" y="181.3">GND</text>
<text x="65" y="187.4">D4</text>
<text x="87.1" y="190.6">L7805</text>
<text x="88.8" y="188.5">U4</text>
<text x="97" y="190.5">+5V</text>
<text x="65" y="195">D5</text>
<text x="74.8" y="196.6">C13</text>
<text x="85.3" y="194">IN</text>
<text x="91.1" y="197.9" transform="rotate(-90 91.1 197.9)">GND</text>
<text x="91.2" y="194">OUT</text>
<text x="101" y="196.6">C14</text>
<text x="73.7" y="199.1">330n</text>
<text x="101" y="199.1">100n</text>
<text x="88.1" y="208.6">GND</text>
<text x="39.3" y="214.3">TP5</text>
<text x="45" y="213.3">+5V</text>
<text x="53.4" y="216">AZ1117I-3.3</text>
<text x="58.3" y="213.9">U1</text>
<text x="70" y="213.3">+3V3</text>
<text x="36.7" y="216.9">TestPoint</text>
<text x="54.9" y="219.4">VI</text>
<text x="61.9" y="219.4">VO</text>
<text x="83.8" y="220.7">TestPoint</text>
<text x="83.8" y="218.1">TP12</text>
<text x="49.3" y="223.7">C11</text>
<text x="49.3" y="226.2">10u</text>
<text x="60.7" y="223.3" transform="rotate(-90 60.7 223.3)">GND</text>
<text x="74.7" y="223.7">C12</text>
<text x="74.7" y="226.2">22u</text>
<text x="57.7" y="234">GND</text>
</g>
<g font-size="1.3" fill="#0000c2">
<text x="135.3" y="25.6">24V</text>
<text x="164.9" y="25.6">12,6V</text>
<text x="321.5" y="58.1">ONLY 3V3 capable</text>
<text x="325" y="63.2">ADC12_IN2</text>
<text x="325" y="65.7">ADC12_IN3</text>
<text x="156" y="71.8">V_SNS/12.6V = R21/(R20+R21)</text>
<text x="309.3" y="70.3">from batteries</text>
<text x="325" y="68.5">ADC12_IN4</text>
<text x="115.9" y="72.1">V_CH_s/24V = R19/(R18+R19)</text>
<text x="115.9" y="74.1">V_CH_s_max = 3v3; R19 = 10k</text>
<text x="124.2" y="76.2">-&gt; R18 ~ 68k</text>
<text x="157" y="73.9">V_SNS_max = 3v3; R21 = 10k</text>
<text x="164.5" y="75.9">-&gt; R20 = 30k</text>
<text x="156.8" y="91.9">Charge Indicator LEDs</text>
<text x="315.3" y="115.3">INFO: those pins support CAN bootloader</text>
<text x="52.4" y="184.1">redundand but does not hurt</text>
</g>
<g font-size="1.3" fill="#0f0f0f">
<text x="58.4" y="35.4">J1-SWDIO 2</text>
<text x="87.6" y="46.9">J1-SWCLK</text>
<text x="54.6" y="51.9">J1-SWO</text>
</g>
<g font-size="1.3" fill="#aaa">
<text x="68.5" y="33">1</text>
<text x="68.5" y="35.5">2</text>
<text x="76.8" y="33">10</text>
<text x="77.4" y="35.5">9</text>
<text x="68.5" y="38.1">3</text>
<text x="68.5" y="40.6">4</text>
<text x="77.4" y="40.6">7</text>
<text x="77.4" y="38.1">8</text>
<text x="68.5" y="43.2">5</text>
<text x="77.4" y="43.2">6</text>
<text x="90.1" y="107.9">1</text>
<text x="90.1" y="110.5">2</text>
<text x="90.1" y="113">3</text>
<text x="90.1" y="115.5">4</text>
</g>
<g font-size="1.3" fill="#a90000">
<text x="280.6" y="51.5" transform="rotate(-90 280.6 51.5)">1</text>
<text x="283.2" y="52.1" transform="rotate(-90 283.2 52.1)">19</text>
<text x="285.7" y="52.1" transform="rotate(-90 285.7 52.1)">32</text>
<text x="288.3" y="52.1" transform="rotate(-90 288.3 52.1)">48</text>
<text x="290.8" y="52.1" transform="rotate(-90 290.8 52.1)">64</text>
<text x="293.3" y="52.1" transform="rotate(-90 293.3 52.1)">13</text>
<text x="74.4" y="56.6" transform="rotate(-90 74.4 56.6)">6</text>
<text x="268.5" y="57.1">7</text>
<text x="300.9" y="57.1">14</text>
<text x="300.9" y="59.7">15</text>
<text x="267.9" y="62.2">60</text>
<text x="300.9" y="62.2">16</text>
<text x="300.9" y="64.7">17</text>
<text x="61.5" y="66.7">1</text>
<text x="61.5" y="71.8">2</text>
<text x="81.8" y="66.7">4</text>
<text x="81.8" y="71.8">5</text>
<text x="268.5" y="67.3">5</text>
<text x="268.5" y="69.8">6</text>
<text x="300.9" y="67.3">20</text>
<text x="300.9" y="69.8">21</text>
<text x="222.2" y="75.6" transform="rotate(-90 222.2 75.6)">2</text>
<text x="267.9" y="72.4">54</text>
<text x="268.5" y="77.4">8</text>
<text x="300.9" y="72.4">22</text>
<text x="300.9" y="74.9">23</text>
<text x="300.9" y="77.4">41</text>
<text x="74.4" y="79.4" transform="rotate(-90 74.4 79.4)">3</text>
<text x="222.2" y="83.3" transform="rotate(-90 222.2 83.3)">1</text>
<text x="267.9" y="82.5">10</text>
<text x="268.5" y="80">9</text>
<text x="300.9" y="80">42</text>
<text x="300.9" y="82.5">43</text>
<text x="267.9" y="85.1">11</text>
<text x="267.9" y="87.6">24</text>
<text x="300.9" y="85.1">44</text>
<text x="300.9" y="87.6">45</text>
<text x="267.9" y="90.1">25</text>
<text x="267.9" y="92.7">37</text>
<text x="267.9" y="95.2">38</text>
<text x="300.9" y="90.1">46</text>
<text x="300.9" y="92.7">49</text>
<text x="300.9" y="95.2">50</text>
<text x="267.9" y="97.8">39</text>
<text x="267.9" y="100.3">40</text>
<text x="300.9" y="100.3">26</text>
<text x="267.9" y="102.8">51</text>
<text x="267.9" y="105.4">52</text>
<text x="267.9" y="107.9">53</text>
<text x="300.9" y="102.8">27</text>
<text x="300.9" y="105.4">28</text>
<text x="300.9" y="107.9">55</text>
<text x="228.6" y="109.9" transform="rotate(-90 228.6 109.9)">2</text>
<text x="268.5" y="110.5">2</text>
<text x="268.5" y="113">3</text>
<text x="300.9" y="110.5">56</text>
<text x="300.9" y="113">57</text>
<text x="228.6" y="117.5" transform="rotate(-90 228.6 117.5)">1</text>
<text x="268.5" y="115.5">4</text>
<text x="300.9" y="115.5">58</text>
<text x="300.9" y="118.1">59</text>
<text x="300.9" y="125.7">29</text>
<text x="300.9" y="120.6">61</text>
<text x="300.9" y="123.2">62</text>
<text x="300.9" y="128.2">30</text>
<text x="300.9" y="130.8">33</text>
<text x="300.9" y="133.3">34</text>
<text x="300.9" y="135.9">35</text>
<text x="76.2" y="141.7" transform="rotate(-90 76.2 141.7)">3</text>
<text x="300.9" y="138.4">36</text>
<text x="64.1" y="144.8">1</text>
<text x="64.1" y="147.3">4</text>
<text x="86.9" y="147.3">7</text>
<text x="285.7" y="146.1" transform="rotate(-90 285.7 146.1)">18</text>
<text x="288.3" y="146.1" transform="rotate(-90 288.3 146.1)">12</text>
<text x="64.1" y="152.4">5</text>
<text x="64.1" y="154.9">8</text>
<text x="86.9" y="152.4">6</text>
<text x="76.2" y="159.5" transform="rotate(-90 76.2 159.5)">2</text>
<text x="142.2" y="160">1</text>
<text x="146" y="156.3" transform="rotate(-90 146 156.3)">2</text>
<text x="148.5" y="160">3</text>
<text x="146" y="165.2" transform="rotate(-90 146 165.2)">4</text>
<text x="83.1" y="193">1</text>
<text x="95.8" y="193">3</text>
<text x="90.1" y="200.1" transform="rotate(-90 90.1 200.1)">2</text>
<text x="52.6" y="218.4">3</text>
<text x="65.3" y="218.4">2</text>
<text x="59.7" y="225.5" transform="rotate(-90 59.7 225.5)">1</text>
</g>
<g font-size="1.3" fill="#725600">
<text x="306.3" y="68.3">sense_I</text>
<text x="260.3" y="101.3">CE_N</text>
<text x="262.1" y="103.8">INT</text>
<text x="69.6" y="109" transform="rotate(-90 69.6 109)">I2C1_SCL</text>
<text x="72.1" y="123.5" transform="rotate(-90 72.1 123.5)">I2C1_SDA</text>
<text x="92.9" y="145.8">CAN+</text>
<text x="92.9" y="155.9">CAN-</text>
<text x="48.1" y="190.2">main_voltage</text>
<text x="44.5" y="197.8">charging_voltage</text>
</g>
<g font-size="1" fill="#006464">
<text x="224.8" y="70.6">R14</text>
<text x="81.4" y="112.3">R6</text>
<text x="84.8" y="112.8">22R</text>
<text x="85.3" y="109.7">R7</text>
<text x="80.7" y="115.3">22R</text>
</g>
<text font-size="1" fill="#989898" x="91.4" y="149.4">R8</text>
<text font-size=".8" fill="#006464" x="72.5" y="56.3" transform="rotate(-90 72.5 56.3)">cc</text>
</svg>
